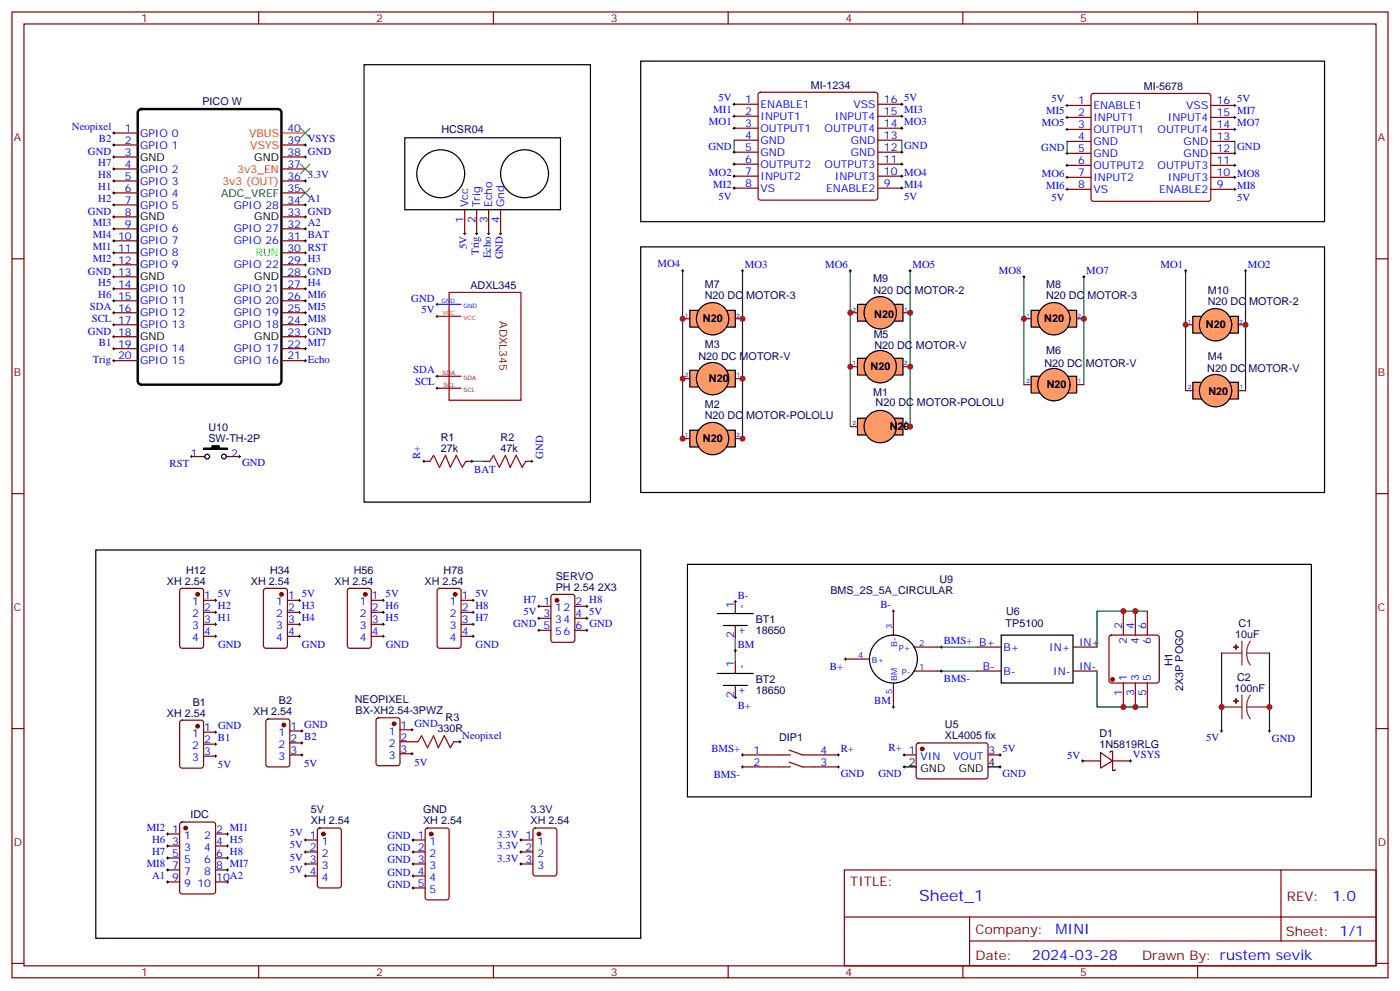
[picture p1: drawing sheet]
<svg xmlns="http://www.w3.org/2000/svg" width="412mm" height="292mm" viewBox="0 0 412 292" stroke-linecap="round" stroke-linejoin="round" font-family="sans-serif">
<g fill="none" stroke="#870000" stroke-width=".35">
<path d="M3.5 3.5h405.4v284.4h-405.4zM7.1 7.1h398.2v277.2h-398.2zM76.2 3.5v3.6M145.3 3.5v3.6M214.5 3.5v3.6M283.6 3.5v3.6M352.8 3.5v3.6M33.5 39.2h7.1M216.3 30.7h7M216.3 34.2h7M216.3 37.7h7M223.5 27.4l.5-.2h33.9l.5 .2 .2 .5v30.3l-.2 .5-.5 .2h-33.9l-.5-.2-.2-.5v-30.3z"/>
<path d="M258.6 30.7h7M258.6 34.2h7M258.6 37.7h7M314.3 31h7.1M314.3 34.6h7.1M314.3 38.1h7.1M321.6 27.7l.5-.2h33.9l.5 .2 .2 .5v30.4l-.3 .5-.4 .2h-33.9l-.5-.3-.2-.4v-30.4zM356.7 31h7M356.7 34.6h7M356.7 38.1h7M33.5 42.7h7.1M33.5 46.2h7.1"/>
<path d="M33.5 49.7h7.1M33.5 53.3h7.1M33.5 56.8h7.1M82.9 42.7h7.1M82.9 46.2h7.1M82.9 49.7h7.1M82.9 53.3h7.1M82.9 56.8h7.1M216.3 41.3h7M216.3 44.8h7M216.3 48.3h7M216.3 51.9h7"/>
<path d="M216.3 55.4h7M258.6 41.3h7M258.6 44.8h7M258.6 48.3h7M258.6 51.9h7M258.6 55.4h7M314.3 41.6h7.1M314.3 45.2h7.1M314.3 48.7h7.1M314.3 52.2h7.1M314.3 55.7h7.1M356.7 41.6h7"/>
<path d="M356.7 45.2h7M356.7 48.7h7M356.7 52.2h7M356.7 55.7h7M3.5 76.2h3.6M33.5 60.3h7.1M33.5 63.9h7.1M33.5 67.4h7.1M33.5 70.9h7.1M33.5 74.4h7.1M33.5 78h7.1M82.9 60.3h7.1"/>
<path d="M82.9 63.9h7.1M82.9 67.4h7.1M82.9 70.9h7.1M82.9 74.4h7.1M82.9 78h7.1M136.9 61.7v7.1M140.4 61.7v7.1M143.9 61.7v7.1M147.5 61.7v7.1M405.3 76.2h3.6M33.5 81.5h7.1M33.5 85h7.1"/>
<path d="M33.5 88.5h7.1M33.5 92.1h7.1M33.5 95.6h7.1M33.5 99.1h7.1M82.9 81.5h7.1M82.9 85h7.1M82.9 88.5h7.1M82.9 92.1h7.1M82.9 95.6h7.1M82.9 99.1h7.1M33.5 102.7h7.1M33.5 106.2h7.1"/>
<path d="M82.9 102.7h7.1M82.9 106.2h7.1M56.4 134.4h3.9M66.7 134.4h3.9M124.9 135.8h1.7M137.2 135.8h1.8M142.5 135.8h1.8M154.9 135.8h1.7M3.5 145.3h3.6M405.3 145.3h3.6M53.2 173.4l.4-.2h5.7l.6 .4 .1 16.5-.5 .7-5.9 .1-.6-.5-.1-16.5zM60 176.7h3.5"/>
<path d="M77.8 173.4l.5-.2h5.7l.6 .4 .1 16.5-.5 .7-5.9 .1-.6-.5-.1-16.5zM84.7 176.7h3.5M102.5 173.4l.5-.2h5.7l.6 .4 .1 16.5-.5 .7-5.9 .1-.6-.5-.1-16.5zM109.4 176.7h3.5M129 173.4l.5-.2h5.6l.7 .4v16.5l-.4 .7-5.9 .1-.7-.5v-16.5zM135.8 176.7h3.5M158.7 178.5h3.6M162.5 175.2l.5-.2h5.6l.7 .4v13l-.4 .6-5.9 .1-.7-.5v-12.9zM169.3 178.5h3.6M330.9 179.9v7.1M334.4 179.9v7.1M338 179.9v7.1"/>
<path d="M60 180.3h3.5M60 183.8h3.5M60 187.3h3.5M84.7 180.3h3.5M84.7 183.8h3.5M84.7 187.3h3.5M109.4 180.3h3.5M109.4 183.8h3.5M109.4 187.3h3.5M135.8 180.3h3.5M135.8 183.8h3.5M135.8 187.3h3.5"/>
<path d="M158.7 185.6h3.6M158.7 182h3.6M169.3 185.6h3.6M169.3 182h3.6M287.9 190.5h7M287.9 197.6h7M316.1 190.5h7M316.1 197.6h7M326.9 187.2l.5-.2h13.4l.5 .2 .2 .5v12.7l-.2 .5-.5 .2h-13.4l-.5-.3-.2-.4v-12.7zM3.5 214.5h3.6M53.2 212.2l.4-.2h5.7l.6 .5 .1 12.9-.5 .7h-5.9l-.6-.4-.1-13zM60 215.5h3.5"/>
<path d="M60 219.1h3.5M78.6 211.9l.4-.2h5.7l.6 .4 .1 13-.5 .6-5.9 .1-.6-.5-.1-12.9zM85.4 215.2h3.5M85.4 218.7h3.5M111 211.5l.5-.2h5.6l.7 .4v13l-.4 .7h-5.9l-.7-.4v-13zM117.8 214.8h3.6M117.8 218.4h3.6M270.1 218.9l.5-.2 20 .1 .4 .6v9.5l-.7 .4-20-.1-.4-.6v-9.2zM330.9 201.1v7M334.4 201.1v7M338 201.1v7M405.3 214.5h3.6"/>
<path d="M60 222.6h3.5M85.4 222.2h3.5M117.8 221.9h3.6M218.7 222.2h14.1M218.7 225.8h14.1M232.5 220.8l3.9 1.4h10.5M232.5 224.4l3.9 1.4h10.5M266.3 222.2h3.6M291 222.2h3.6M318.9 224h5.3M324.2 221.5l3.5 2.5-3.5 2.1zM327 221.5v-.3h.7v5.6h.7v-.3"/>
<path d="M327.7 224h5.3M49.4 245.5h3.5M49.4 259.6h3.5M49.4 249.1h3.5M49.4 256.1h3.5M49.4 252.6h3.5M53.2 242.2l.4-.2h9.2l.6 .4 .1 20.1-.5 .6-9.4 .1-.6-.5-.1-20zM63.5 245.5h3.5M63.5 259.6h3.5M63.5 249.1h3.5M63.5 256.1h3.5M63.5 252.6h3.5"/>
<path d="M90 247.3h3.5M90 250.8h3.5M90 254.4h3.5M90 257.9h3.5M93.7 244l.5-.2h5.6l.7 .4v16.5l-.4 .7h-5.9l-.7-.5v-16.4zM121.7 247.3h3.5M121.7 250.8h3.5M121.7 254.4h3.5M121.7 257.9h3.5M125.5 244l.4-.2h5.7l.6 .4 .1 20-.5 .7h-5.9l-.6-.4-.1-20zM153.5 247.3h3.5M153.5 250.8h3.5"/>
<path d="M153.5 254.4h3.5M157.2 244l.5-.2h5.6l.7 .4v13l-.4 .6-5.9 .1-.7-.5v-12.9zM248.7 256.1h156.6v28.2h-156.6zM377.3 256.1v20.9M121.7 261.4h3.5M248.7 270h156.5M285.6 277h119.6M285.6 270v14.1M3.5 283.6h3.6M76.2 284.3v3.6M145.3 284.3v3.6M214.5 284.3v3.6"/>
<path d="M283.6 284.3v3.6M352.8 284.3v3.6M405.3 283.6h3.6"/>
</g>
<g fill="none" stroke="#000" stroke-width=".29">
<path d="M33.2 39.2h.7M33.5 38.8v.7M215.9 30.7h.7M215.9 34.2h.7M215.9 37.7h.7M216.3 30.3v.7M216.3 33.9v.7M216.3 37.4v.7M265.3 30.7h.7M265.3 34.2h.7M265.3 37.7h.7M265.6 30.3v.7"/>
<path d="M265.6 33.9v.7M265.6 37.4v.7M314 31h.7M314 34.6h.7M314 38.1h.7M314.3 30.7v.7M314.3 34.2v.7M314.3 37.7v.8M363.4 31h.7M363.4 34.6h.7M363.4 38.1h.7M363.7 30.7v.7"/>
<path d="M363.7 34.2v.7M363.7 37.7v.8M33.2 46.2h.7M33.2 53.3h.7M33.2 42.7h.7M33.2 49.7h.7M33.2 56.8h.7M33.5 42.3v.7M33.5 45.9v.7M33.5 49.4v.7M33.5 52.9v.7M33.5 56.4v.8"/>
<path d="M33.5 60v.7M89.6 46.2h.7M89.6 53.3h.7M89.6 42.7h.7M90 42.3v.7M90 45.9v.7M90 52.9v.7M90 60v.7M215.9 55.4h.7M215.9 44.8h.7M215.9 51.9h.7M215.9 48.3h.7"/>
<path d="M216.3 44.5v.7M216.3 48v.7M216.3 51.5v.7M216.3 55v.7M265.3 55.4h.7M265.3 44.8h.7M265.3 51.9h.7M265.3 48.3h.7M265.6 44.5v.7M265.6 48v.7M265.6 51.5v.7M265.6 55v.7"/>
<path d="M314 45.2h.7M314 55.7h.7M314 52.2h.7M314 48.7h.7M314.3 44.8v.7M314.3 48.3v.7M314.3 51.9v.7M314.3 55.4v.7M363.4 45.2h.7M363.4 55.7h.7M363.4 52.2h.7M363.4 48.7h.7"/>
<path d="M363.7 44.8v.7M363.7 48.3v.7M363.7 51.9v.7M363.7 55.4v.7M33.2 63.9h.7M33.2 74.4h.7M33.2 78h.7M33.2 70.9h.7M33.2 67.4h.7M33.2 60.3h.7M33.5 63.5v.7M33.5 67v.7"/>
<path d="M33.5 70.6v.7M33.5 74.1v.7M33.5 77.6v.7M89.6 63.9h.7M89.6 74.4h.7M89.6 78h.7M89.6 70.9h.7M89.6 67.4h.7M89.6 60.3h.7M90 63.5v.7M90 67v.7M90 70.6v.7"/>
<path d="M90 74.1v.7M90 77.6v.7M136.5 68.8h.7M136.9 68.4v.7M140.1 68.8h.7M140.4 68.4v.7M143.6 68.8h.7M143.9 68.4v.7M147.1 68.8h.7M147.5 68.4v.7M200.7 79.7h.7M201.1 79.4v.7"/>
<path d="M218.4 79.7h.7M218.7 79.4v.7M250.1 79.7h.7M250.5 79.4v.7M267.8 79.7h.7M268.1 79.4v.7M348.9 79.7h.7M349.2 79.4v.7M366.5 79.7h.7M366.9 79.4v.7M33.2 81.5h.7M33.2 99.1h.7"/>
<path d="M33.2 85h.7M33.2 92.1h.7M33.2 95.6h.7M33.2 88.5h.7M33.5 81.1v.7M33.5 84.7v.7M33.5 88.2v.7M33.5 91.7v.7M33.5 95.2v.8M33.5 98.8v.7M89.6 81.5h.7M89.6 99.1h.7"/>
<path d="M89.6 85h.7M89.6 92.1h.7M89.6 95.6h.7M89.6 88.5h.7M90 81.1v.7M90 84.7v.7M90 88.2v.7M90 91.7v.7M90 95.2v.8M90 98.8v.7M128.4 89.6h.7M128.4 93.1h.7"/>
<path d="M128.8 89.3v.7M128.8 92.8v.7M301.3 81.5h.7M301.6 81.1v.7M318.9 81.5h.7M319.3 81.1v.7M33.2 102.7h.7M33.2 106.2h.7M33.5 102.3v.7M33.5 105.8v.7M89.6 102.7h.7M89.6 106.2h.7"/>
<path d="M90 102.3v.7M90 105.8v.7M128.4 110.8h.7M128.4 114.3h.7M128.8 110.4v.7M128.8 113.9v.8M56.1 134.4h.7M56.4 134.1v.7M70.2 134.4h.7M70.6 134.1v.7M124.5 135.8h.7M124.9 135.5v.7"/>
<path d="M138.6 135.8h.7M139 135.5v.7M156.3 135.8h.7M156.6 135.5v.7M63.1 176.7h.8M63.5 176.4v.7M63.5 179.9v.7M87.8 176.7h.7M88.2 176.4v.7M88.2 179.9v.7M112.5 176.7h.7M112.9 176.4v.7"/>
<path d="M112.9 179.9v.7M139 176.7h.7M139.3 176.4v.7M139.3 179.9v.7M158.4 178.5h.7M158.7 178.2v.7M172.5 178.5h.7M172.9 178.2v.7M216.3 177.1h.7M216.6 176.7v.7M262.8 179.9h.7M263.2 179.6v.7"/>
<path d="M63.1 187.3h.8M63.1 183.8h.8M63.1 180.3h.8M63.5 183.4v.7M63.5 187v.7M87.8 187.3h.7M87.8 183.8h.7M87.8 180.3h.7M88.2 183.4v.7M88.2 187v.7M112.5 187.3h.7M112.5 183.8h.7"/>
<path d="M112.5 180.3h.7M112.9 183.4v.7M112.9 187v.7M139 187.3h.7M139 183.8h.7M139 180.3h.7M139.3 183.4v.7M139.3 187v.7M158.4 182h.7M158.4 185.6h.7M158.7 181.7v.7M158.7 185.2v.7"/>
<path d="M172.5 182h.7M172.5 185.6h.7M172.9 181.7v.7M172.9 185.2v.7M216.3 191.6h.7M216.6 191.2v.7M248.7 194h.7M249.1 193.7v.7M276.9 190.5h.7M276.9 197.6h.7M277.3 190.1v.8M277.3 197.2v.7"/>
<path d="M63.1 215.5h.8M63.1 219.1h.8M63.5 215.2v.7M63.5 218.7v.7M88.5 218.7h.8M88.5 215.2h.8M88.9 214.8v.7M88.9 218.4v.7M121 214.8h.7M121.4 214.5v.7M216.3 205.3h.7M216.6 205v.7"/>
<path d="M262.8 208.1h.7M263.2 207.8v.7M359.5 215.2h.7M359.8 214.8v.7M373.6 215.2h.7M373.9 214.8v.7M63.1 222.6h.8M63.5 222.2v.8M88.5 222.2h.8M88.9 221.9v.7M121 221.9h.7M121.4 221.5v.7"/>
<path d="M218.4 222.2h.7M218.4 225.8h.7M218.7 221.9v.7M218.7 225.4v.7M246.6 222.2h.7M246.6 225.8h.7M246.9 221.9v.7M246.9 225.4v.7M266 222.2h.7M266 225.8h.7M266.3 221.9v.7M266.3 225.4v.7"/>
<path d="M294.2 222.2h.7M294.2 225.8h.7M294.6 221.9v.7M294.6 225.4v.7M318.6 224h.7M318.9 223.7v.7M332.7 224h.7M333 223.7v.7M49 245.5h.7M49 249.1h.7M49 259.6h.7M49 256.1h.7"/>
<path d="M49 252.6h.7M49.4 245.2v.7M49.4 248.7v.7M49.4 252.2v.7M49.4 255.8v.7M49.4 259.3v.7M66.7 245.5h.7M66.7 249.1h.7M66.7 259.6h.7M66.7 256.1h.7M66.7 252.6h.7M67 245.2v.7"/>
<path d="M67 248.7v.7M67 252.2v.7M67 255.8v.7M67 259.3v.7M89.6 247.3h.7M89.6 250.8h.7M89.6 254.4h.7M89.6 257.9h.7M90 246.9v.7M90 250.5v.7M90 254v.7M90 257.5v.7"/>
<path d="M121.4 247.3h.7M121.4 250.8h.7M121.4 254.4h.7M121.4 257.9h.7M121.7 246.9v.7M121.7 250.5v.7M121.7 254v.7M121.7 257.5v.7M153.1 247.3h.7M153.1 250.8h.7M153.1 254.4h.7M153.5 246.9v.7"/>
<path d="M153.5 250.5v.7M153.5 254v.7M121.4 261.4h.7M121.7 261.1v.7"/>
</g>
<g fill="none" stroke="#000" stroke-width=".35">
<path d="M107.2 19.1h66.7v128.7h-66.7zM188.7 18h201.5v47.3h-201.5zM119.2 40.6h45.9v21.1h-45.9zM188.7 72.7h201.5v72.3h-201.5zM28.2 161.9h160.5v114.3h-160.5zM202.5 166.2h183.8v68.4h-183.8zM294.9 187h21.2v14.1h-21.2zM266.3 225.8h3.6M291 225.8h3.6"/>
<circle cx="129.8" cy="51.2" r="7.1"/>
<circle cx="154.5" cy="51.2" r="7.1"/>
<circle cx="61" cy="134.4" r=".71"/>
<circle cx="66" cy="134.4" r=".71"/>
</g>
<g fill="none" stroke="#008700" stroke-width=".35">
<path d="M216.3 41.3v3.5M265.6 41.3v3.5M314.3 41.6v3.6M363.7 41.6v3.6M201.1 79.7v49.4h1.4M218.7 79.7v49.4h-.3v.4M250.5 79.7v45.9M268.1 79.7v45.9h-.3M349.2 79.7v35.3M366.9 79.7v35.3M301.6 81.5v31.7M319.3 81.5v31.7"/>
<path d="M139 135.8h3.5M338 179.9h-14.9v10.6M216.6 187.7v7M276.2 190.5h11.7M276.2 197.6h11.7M323.1 197.6v10.5h14.9M359.8 192.3v22.9M373.9 192.3v22.9"/>
</g>
<path d="M88.5 37.7l2.9 2.9M91.4 37.7l-2.9 2.9M88.5 48.3l2.9 2.9M88.5 55.4l2.9 2.8M91.4 48.3l-2.9 2.9M91.4 55.4l-2.9 2.8" fill="none" stroke="#3c3" stroke-width=".35"/>
<path d="M40.8 32.5l.8-.4h40.2l.7 .2 .3 .5 .1 79.4-.2 .6-.6 .4h-40.5l-.6-.2-.4-.5v-79.3z" fill="none" stroke="#000" stroke-width=".71"/>
<path d="M82.9 39.2h7.1M128.8 93.1h7" fill="none" stroke="#f00" stroke-width=".35"/>
<g fill="#870000" stroke="#870000" stroke-width=".35">
<circle cx="271.6" cy="220.5" r=".53"/>
<circle cx="327.7" cy="200" r=".53"/>
<circle cx="54.7" cy="243.8" r=".53"/>
<circle cx="95.2" cy="245.5" r=".53"/>
<circle cx="164" cy="176.7" r=".53"/>
<circle cx="58.2" cy="175" r=".53"/>
<circle cx="82.9" cy="175" r=".53"/>
<circle cx="107.6" cy="175" r=".53"/>
<circle cx="134.1" cy="175" r=".53"/>
<circle cx="127" cy="245.5" r=".53"/>
<circle cx="116.1" cy="213.1" r=".53"/>
<circle cx="83.6" cy="213.4" r=".53"/>
<circle cx="58.2" cy="213.8" r=".53"/>
<circle cx="158.7" cy="245.5" r=".53"/>
</g>
<path d="M132.3 86.1h21.2v31.7h-21.2zM128.8 114.3h7M128.8 110.8h7" fill="none" stroke="#900" stroke-width=".35"/>
<path d="M128.8 89.6h7" fill="none" stroke="#00f" stroke-width=".35"/>
<path d="M126.6 135.8l1.1-1.7 1.8 3.5 1.7-3.5 1.4 3.5 1.8-3.5 1.8 3.5 1-1.8M144.3 135.8l1-1.7 1.8 3.5 1.8-3.5 1.4 3.5 1.7-3.5 1.8 3.5 1.1-1.8" fill="none" stroke="#a10000" stroke-width=".35"/>
<path d="M359.8 192.3h6M365.8 188.7v7.1M367.2 192.3l.3 1.8 .8 1.7M367.2 192.3h6.7M368.3 188.7l-.8 1.7-.3 1.9M359.8 208.1h6M365.8 204.6v7.1M367.2 208.1l.3 1.9 .8 1.7M367.2 208.1h6.7M368.3 204.6l-.8 1.7-.3 1.8" fill="none" stroke="#8c2424" stroke-width=".35"/>
<g fill="#8c2424" stroke="#8c2424" stroke-width=".35">
<path d="M364.1 189.8v1.4z"/>
<path d="M363.4 190.5h1.4z"/>
<path d="M364.1 205.7v1.4z"/>
<path d="M363.4 206.4h1.4z"/>
</g>
<path d="M60 131.9h2.4v-.7h2.2v.7h2.4v.4h-7z" fill="#000" stroke="#000" stroke-width=".35"/>
<g fill="#f96" stroke="#000" stroke-width=".35">
<path d="M214.1 91.4h2.5v4.9h-2.5z"/>
<path d="M203.2 91.4h2.8v4.9h-2.8z"/>
</g>
<path d="M201.1 93.8h2.1M216.6 93.8h2.1" fill="none" stroke="#870000" stroke-width=".35"/>
<g fill="#f96" stroke="#000" stroke-width=".35">
<path d="M263.5 105.5h2.5v4.9h-2.5z"/>
<path d="M252.6 105.5h2.8v4.9h-2.8z"/>
<circle cx="209.9" cy="93.8" r="4.8"/>
</g>
<path d="M250.5 107.9h2.1M266 107.9h2.1" fill="none" stroke="#870000" stroke-width=".35"/>
<g fill="#f96" stroke="#000" stroke-width=".35">
<path d="M314.7 91.4h2.4v4.9h-2.4z"/>
<path d="M303.7 91.4h2.9v4.9h-2.9z"/>
<circle cx="259.3" cy="108" r="4.8"/>
</g>
<path d="M301.6 93.8h2.1M317.1 93.8h2.2" fill="none" stroke="#870000" stroke-width=".35"/>
<g fill="#f96" stroke="#000" stroke-width=".35">
<path d="M362.3 93.1h2.5v5h-2.5z"/>
<path d="M351.4 93.1h2.8v5h-2.8z"/>
<circle cx="310.4" cy="93.8" r="4.8"/>
</g>
<path d="M349.2 95.6h2.2M364.8 95.6h2.1" fill="none" stroke="#870000" stroke-width=".35"/>
<g fill="#f96" stroke="#000" stroke-width=".35">
<path d="M203.2 109h2.5v4.9h-2.5z"/>
<path d="M213.8 109h2.8v4.9h-2.8z"/>
<circle cx="358.1" cy="95.6" r="4.8"/>
</g>
<path d="M201.1 111.5h2.1M216.6 111.5h2.1" fill="none" stroke="#870000" stroke-width=".35"/>
<g fill="#f96" stroke="#000" stroke-width=".35">
<path d="M252.6 89.6h2.5v4.9h-2.5z"/>
<path d="M263.2 89.6h2.8v4.9h-2.8z"/>
<circle cx="209.9" cy="111.5" r="4.8"/>
</g>
<path d="M250.5 92.1h2.1M266 92.1h2.1" fill="none" stroke="#870000" stroke-width=".35"/>
<g fill="#f96" stroke="#000" stroke-width=".35">
<path d="M303.7 110.8h2.5v4.9h-2.5z"/>
<path d="M314.3 110.8h2.8v4.9h-2.8z"/>
<circle cx="259.3" cy="92.1" r="4.8"/>
</g>
<path d="M301.6 113.2h2.1M317.1 113.2h2.2" fill="none" stroke="#870000" stroke-width=".35"/>
<g fill="#f96" stroke="#000" stroke-width=".35">
<path d="M351.4 112.5h2.4v5h-2.4z"/>
<path d="M361.9 112.5h2.9v5h-2.9z"/>
<circle cx="310.4" cy="113.2" r="4.8"/>
</g>
<path d="M349.2 115h2.2M364.8 115h2.1" fill="none" stroke="#870000" stroke-width=".35"/>
<circle cx="358.1" cy="115" r="4.8" fill="#f96" stroke="#000" stroke-width=".35"/>
<path d="M216.6 177.1v3.5M263.2 179.9v7.1M216.6 184.1v3.6M216.6 194.7v3.6M249.1 194h7M269.2 190.5h7M269.2 197.6h7M216.6 201.8v3.5M263.2 201.1v7" fill="none" stroke="#870000" stroke-width=".35"/>
<g fill="none" stroke="#000" stroke-width=".35">
<path d="M211.3 180.6h10.6M211.3 198.3h10.6M213.1 184.1h7M213.1 201.8h7"/>
<circle cx="263.2" cy="194" r="7.1"/>
</g>
<g fill="#f96" stroke="#000" stroke-width=".35">
<path d="M252.6 123.1h2.5v5h-2.5z"/>
<path d="M263.2 123.1h2.8v5h-2.8z"/>
</g>
<path d="M250.5 125.6h2.1M266 125.6h2.1" fill="none" stroke="#870000" stroke-width=".35"/>
<g fill="#f96" stroke="#000" stroke-width=".35">
<path d="M214.1 126.6h2.5v5h-2.5z"/>
<path d="M203.2 126.6h2.8v5h-2.8z"/>
<circle cx="259.3" cy="125.6" r="4.8"/>
</g>
<path d="M201.1 129.1h2.1M216.6 129.1h2.1" fill="none" stroke="#870000" stroke-width=".35"/>
<circle cx="209.9" cy="129.1" r="4.8" fill="#f96" stroke="#000" stroke-width=".35"/>
<path d="M123.1 218.4l1.1-1.8 1.7 3.5 1.8-3.5 1.4 3.5 1.8-3.5 1.7 3.5 1.1-1.7" fill="none" stroke="#a10000" stroke-width=".35"/>
<path d="M121.4 218.4h1.7M133.7 218.4h1.8" fill="none" stroke="#870000" stroke-width=".35"/>
<path d="M135.1 218.4h.7M135.5 218v.7" fill="none" stroke="#000" stroke-width=".29"/>
<g fill="#c00">
<circle cx="201.1" cy="93.8" r=".88"/>
<circle cx="201.1" cy="111.5" r=".88"/>
<circle cx="201.1" cy="129.1" r=".88"/>
<circle cx="218.7" cy="93.8" r=".88"/>
<circle cx="218.7" cy="111.5" r=".88"/>
<circle cx="218.7" cy="129.1" r=".88"/>
<circle cx="349.3" cy="95.6" r=".88"/>
<circle cx="366.9" cy="95.6" r=".88"/>
<circle cx="250.5" cy="107.9" r=".88"/>
<circle cx="268.1" cy="107.9" r=".88"/>
<circle cx="268.1" cy="125.6" r=".88"/>
<circle cx="301.6" cy="93.8" r=".88"/>
<circle cx="319.3" cy="93.8" r=".88"/>
<circle cx="330.9" cy="179.9" r=".88"/>
<circle cx="334.4" cy="179.9" r=".88"/>
<circle cx="330.9" cy="208.1" r=".88"/>
<circle cx="334.4" cy="208.1" r=".88"/>
<circle cx="359.8" cy="208.1" r=".88"/>
<circle cx="373.9" cy="208.1" r=".88"/>
<circle cx="268.1" cy="92.1" r=".88"/>
<circle cx="250.5" cy="92.1" r=".88"/>
</g>
<text font-size="4.6" fill="#00f" x="270.8" y="265.1">Sheet_1</text>
<g font-size="4.2" fill="#00f">
<text x="392.5" y="265.4">1.0</text>
<text x="310.9" y="274.9">MINI</text>
<text x="304" y="282.7">2024-03-28</text>
</g>
<g font-size="3.9" fill="#800">
<text x="250.5" y="260.7">TITLE:</text>
<text x="379.1" y="265.4">REV:</text>
<text x="287.4" y="274.9">Company:</text>
<text x="378.7" y="275.5">Sheet: 1/1</text>
<text x="287.4" y="282.6">Date:</text>
<text x="336.4" y="282.7">Drawn By: rustem sevik</text>
</g>
<g font-size="3.2" fill="#800">
<text x="41.6" y="6.5">1</text>
<text x="110.8" y="6.5">2</text>
<text x="179.9" y="6.5">3</text>
<text x="249.1" y="6.5">4</text>
<text x="318.2" y="6.5">5</text>
<text x="4.1" y="41.6">A</text>
<text x="405.9" y="41.6">A</text>
<text x="4.1" y="110.8">B</text>
<text x="405.9" y="110.8">B</text>
<text x="4.1" y="179.9">C</text>
<text x="405.9" y="179.9">C</text>
<text x="4.1" y="249.1">D</text>
<text x="405.9" y="249.1">D</text>
<text x="41.6" y="287.3">1</text>
<text x="110.8" y="287.3">2</text>
<text x="179.9" y="287.3">3</text>
<text x="249.1" y="287.3">4</text>
<text x="318.2" y="287.3">5</text>
</g>
<g font-size="3.2" fill="#00f">
<text x="211.7" y="29.8">5V</text>
<text x="266.3" y="29.8">5V</text>
<text x="210.1" y="33.3">MI1</text>
<text x="219.5" y="30.3">1</text>
<text x="219.5" y="33.9">2</text>
<text x="224" y="31.8">ENABLE1</text>
<text x="224" y="35.3">INPUT1</text>
<text x="246" y="35.3">INPUT4</text>
<text x="251.4" y="31.8">VSS</text>
<text x="260.3" y="33.9">15 MI3</text>
<text x="260.3" y="30.3">16</text>
<text x="308.2" y="33.7">MI5</text>
<text x="309.7" y="30.2">5V</text>
<text x="317.6" y="30.7">1</text>
<text x="317.6" y="34.2">2</text>
<text x="322.1" y="32.1">ENABLE1</text>
<text x="322.1" y="35.6">INPUT1</text>
<text x="344" y="35.6">INPUT4</text>
<text x="349.4" y="32.1">VSS</text>
<text x="358.4" y="34.2">15 MI7</text>
<text x="358.4" y="30.7">16</text>
<text x="364.4" y="30.2">5V</text>
<text x="21.2" y="38.3">Neopixel</text>
<text x="29.1" y="41.8">B2</text>
<text x="36.8" y="38.8">1</text>
<text x="41.3" y="40.2">GPIO 0</text>
<text x="84.7" y="38.8">40</text>
<text x="208.8" y="36.9">MO1</text>
<text x="219.5" y="37.4">3</text>
<text x="219.5" y="40.9">4</text>
<text x="224" y="38.8">OUTPUT1</text>
<text x="242.9" y="38.8">OUTPUT4</text>
<text x="260.3" y="40.9">13</text>
<text x="260.3" y="37.4">14 MO3</text>
<text x="306.9" y="37.2">MO5</text>
<text x="317.6" y="37.7">3</text>
<text x="317.6" y="41.3">4</text>
<text x="322.1" y="39.2">OUTPUT1</text>
<text x="341" y="39.2">OUTPUT4</text>
<text x="358.4" y="41.3">13</text>
<text x="358.4" y="37.7">14 MO7</text>
<text x="25.9" y="45.6">GND</text>
<text x="36.8" y="42.3">2</text>
<text x="36.8" y="45.9">3</text>
<text x="41.3" y="43.7">GPIO 1</text>
<text x="84.7" y="45.9">38 GND</text>
<text x="84.7" y="42.3">39 VSYS</text>
<text x="208.7" y="44.2">GND</text>
<text x="219.5" y="44.5">5</text>
<text x="219.5" y="48">6</text>
<text x="224" y="42.3">GND</text>
<text x="224" y="45.9">GND</text>
<text x="250.6" y="45.9">GND</text>
<text x="250.6" y="42.3">GND</text>
<text x="260.3" y="48">11</text>
<text x="260.3" y="44.5">12</text>
<text x="266.3" y="43.9">GND</text>
<text x="306.7" y="44.5">GND</text>
<text x="317.6" y="44.8">5</text>
<text x="322.1" y="42.7">GND</text>
<text x="322.1" y="46.2">GND</text>
<text x="348.7" y="46.2">GND</text>
<text x="348.7" y="42.7">GND</text>
<text x="358.4" y="44.8">12</text>
<text x="364.4" y="44.3">GND</text>
<text x="28.9" y="48.9">H7</text>
<text x="28.9" y="52.4">H8</text>
<text x="36.8" y="49.4">4</text>
<text x="36.8" y="52.9">5</text>
<text x="41.3" y="50.8">GPIO 2</text>
<text x="84.7" y="52.9">36</text>
<text x="84.7" y="49.4">37</text>
<text x="90.7" y="52.4">3.3V</text>
<text x="208.8" y="51.7">MO2</text>
<text x="219.5" y="51.5">7</text>
<text x="224" y="49.4">OUTPUT2</text>
<text x="224" y="52.9">INPUT2</text>
<text x="242.9" y="49.4">OUTPUT3</text>
<text x="246" y="52.9">INPUT3</text>
<text x="260.3" y="51.5">10 MO4</text>
<text x="306.9" y="52">MO6</text>
<text x="317.6" y="48.3">6</text>
<text x="317.6" y="51.9">7</text>
<text x="322.1" y="49.7">OUTPUT2</text>
<text x="322.1" y="53.3">INPUT2</text>
<text x="341" y="49.7">OUTPUT3</text>
<text x="344" y="53.3">INPUT3</text>
<text x="358.4" y="51.9">10 MO8</text>
<text x="358.4" y="48.3">11</text>
<text x="28.9" y="55.9">H1</text>
<text x="28.9" y="59.4">H2</text>
<text x="36.8" y="56.4">6</text>
<text x="36.8" y="60">7</text>
<text x="41.3" y="54.3">GPIO 3</text>
<text x="41.3" y="57.9">GPIO 4</text>
<text x="84.7" y="60">34 A1</text>
<text x="84.7" y="56.4">35</text>
<text x="210.1" y="55.2">MI2</text>
<text x="211.7" y="58.7">5V</text>
<text x="219.5" y="55">8</text>
<text x="224" y="56.4">VS</text>
<text x="243.4" y="56.4">ENABLE2</text>
<text x="260.3" y="55">9</text>
<text x="266.3" y="58.7">5V</text>
<text x="266.3" y="55.2">MI4</text>
<text x="308.2" y="55.6">MI6</text>
<text x="309.7" y="59.1">5V</text>
<text x="317.6" y="55.4">8</text>
<text x="322.1" y="56.8">VS</text>
<text x="341.4" y="56.8">ENABLE2</text>
<text x="358.4" y="55.4">9</text>
<text x="364.4" y="59.1">5V</text>
<text x="364.4" y="55.6">MI8</text>
<text x="25.9" y="63.2">GND</text>
<text x="36.8" y="63.5">8</text>
<text x="41.3" y="61.4">GPIO 5</text>
<text x="68.8" y="61.4">GPIO 28</text>
<text x="84.7" y="63.5">33 GND</text>
<text x="136.5" y="65.5" transform="rotate(-90 136.5 65.5)">1</text>
<text x="137.9" y="61" transform="rotate(-90 137.9 61)">Vcc</text>
<text x="140.1" y="65.5" transform="rotate(-90 140.1 65.5)">2</text>
<text x="141.5" y="61" transform="rotate(-90 141.5 61)">Trig</text>
<text x="143.6" y="65.5" transform="rotate(-90 143.6 65.5)">3</text>
<text x="145" y="61" transform="rotate(-90 145 61)">Echo</text>
<text x="147.1" y="65.5" transform="rotate(-90 147.1 65.5)">4</text>
<text x="148.5" y="61" transform="rotate(-90 148.5 61)">Gnd</text>
<text x="27.3" y="70">MI4</text>
<text x="27.3" y="66.5">MI3</text>
<text x="34.8" y="70.6">10</text>
<text x="36.8" y="67">9</text>
<text x="41.3" y="68.4">GPIO 6</text>
<text x="41.3" y="72">GPIO 7</text>
<text x="68.8" y="72">GPIO 26</text>
<text x="68.8" y="68.4">GPIO 27</text>
<text x="84.7" y="70.6">31 BAT</text>
<text x="84.7" y="67">32 A2</text>
<text x="27.3" y="73.6">MI1</text>
<text x="27.3" y="77.1">MI2</text>
<text x="34.8" y="74.1">11</text>
<text x="34.8" y="77.6">12</text>
<text x="41.3" y="75.5">GPIO 8</text>
<text x="84.7" y="77.6">29 H3</text>
<text x="84.7" y="74.1">30 RST</text>
<text x="137.5" y="73.4" transform="rotate(-90 137.5 73.4)">5V</text>
<text x="141" y="75" transform="rotate(-90 141 75)">Trig</text>
<text x="144.6" y="76" transform="rotate(-90 144.6 76)">Echo</text>
<text x="148.1" y="76.4" transform="rotate(-90 148.1 76.4)">GND</text>
<text x="25.9" y="80.9">GND 13</text>
<text x="41.3" y="79">GPIO 9</text>
<text x="68.8" y="79">GPIO 22</text>
<text x="84.7" y="81.1">28 GND</text>
<text x="193.7" y="78.6">MO4</text>
<text x="219.4" y="78.8">MO3</text>
<text x="243.1" y="78.8">MO6</text>
<text x="268.8" y="78.8">MO5</text>
<text x="294.2" y="80.6">MO8</text>
<text x="320" y="80.6">MO7</text>
<text x="341.8" y="78.8">MO1</text>
<text x="367.6" y="78.8">MO2</text>
<text x="28.9" y="84.1">H5</text>
<text x="28.9" y="87.7">H6</text>
<text x="34.8" y="84.7">14</text>
<text x="34.8" y="88.2">15</text>
<text x="41.3" y="86.1">GPIO 10</text>
<text x="41.3" y="89.6">GPIO 11</text>
<text x="68.8" y="89.6">GPIO 20</text>
<text x="68.8" y="86.1">GPIO 21</text>
<text x="84.7" y="88.2">26 MI6</text>
<text x="84.7" y="84.7">27 H4</text>
<text x="121.2" y="89">GND</text>
<text x="26.5" y="91.2">SDA 16</text>
<text x="27" y="94.7">SCL 17</text>
<text x="41.3" y="93.1">GPIO 12</text>
<text x="68.8" y="93.1">GPIO 19</text>
<text x="84.7" y="95.2">24 MI8</text>
<text x="84.7" y="91.7">25 MI5</text>
<text x="124.2" y="92.3">5V</text>
<text x="25.9" y="98.5">GND 18</text>
<text x="29.1" y="101.8">B1</text>
<text x="41.3" y="96.7">GPIO 13</text>
<text x="68.8" y="96.7">GPIO 18</text>
<text x="84.7" y="98.8">23 GND</text>
<text x="27.3" y="106.8">Trig</text>
<text x="34.8" y="102.3">19</text>
<text x="34.8" y="105.8">20</text>
<text x="41.3" y="103.7">GPIO 14</text>
<text x="41.3" y="107.2">GPIO 15</text>
<text x="68.8" y="107.2">GPIO 16</text>
<text x="68.8" y="103.7">GPIO 17</text>
<text x="84.7" y="105.8">21</text>
<text x="84.7" y="102.3">22 MI7</text>
<text x="90.7" y="106.8">Echo</text>
<text x="121.7" y="109.9">SDA</text>
<text x="122.3" y="113.4">SCL</text>
<text x="49.9" y="137.5">RST</text>
<text x="56.2" y="134.4">1</text>
<text x="68.1" y="134.4">2</text>
<text x="71.3" y="137.2">GND</text>
<text x="123.7" y="135.1" transform="rotate(-90 123.7 135.1)">R+</text>
<text x="160" y="135.1" transform="rotate(-90 160 135.1)">GND</text>
<text x="139.7" y="139.2">BAT</text>
<text x="56.7" y="178.2">1</text>
<text x="60.1" y="176.4">1</text>
<text x="60.1" y="179.9">2 H2</text>
<text x="64.2" y="175.9">5V</text>
<text x="81.3" y="178.2">1</text>
<text x="84.8" y="176.4">1</text>
<text x="84.8" y="179.9">2 H3</text>
<text x="88.9" y="175.9">5V</text>
<text x="106" y="178.2">1</text>
<text x="109.5" y="176.4">1</text>
<text x="109.5" y="179.9">2 H6</text>
<text x="113.6" y="175.6">5V</text>
<text x="132.5" y="178.2">1</text>
<text x="136" y="176.4">1</text>
<text x="136" y="179.9">2 H8</text>
<text x="140.1" y="175.6">5V</text>
<text x="154.2" y="177.6">H7</text>
<text x="160.1" y="178.2">1</text>
<text x="163.6" y="179.9">12</text>
<text x="169.5" y="178.2">2 H8</text>
<text x="216.3" y="178.9" transform="rotate(-90 216.3 178.9)">1</text>
<text x="217.3" y="176.2">B-</text>
<text x="219.4" y="179.2" transform="rotate(-90 219.4 179.2)">-</text>
<text x="259.3" y="179">B-</text>
<text x="56.7" y="181.7">2</text>
<text x="56.7" y="185.2">3</text>
<text x="60.1" y="183.4">3 H1</text>
<text x="81.3" y="181.7">2</text>
<text x="81.3" y="185.2">3</text>
<text x="84.8" y="183.4">3 H4</text>
<text x="106" y="181.7">2</text>
<text x="106" y="185.2">3</text>
<text x="109.5" y="183.4">3 H5</text>
<text x="132.5" y="181.7">2</text>
<text x="132.5" y="185.2">3</text>
<text x="136" y="183.4">3 H7</text>
<text x="151.2" y="184.7">GND 5</text>
<text x="154.2" y="180.9">5V 3</text>
<text x="163.6" y="183.4">34</text>
<text x="169.5" y="185.2">6 GND</text>
<text x="169.5" y="181.7">4</text>
<text x="173.6" y="180.9">5V</text>
<text x="330.6" y="185.2" transform="rotate(-90 330.6 185.2)">2</text>
<text x="334.1" y="185.2" transform="rotate(-90 334.1 185.2)">4</text>
<text x="337.6" y="185.2" transform="rotate(-90 337.6 185.2)">6</text>
<text x="56.7" y="188.7">4</text>
<text x="60.1" y="187">4</text>
<text x="64.2" y="190.7">GND</text>
<text x="81.3" y="188.7">4</text>
<text x="84.8" y="187">4</text>
<text x="88.9" y="190.7">GND</text>
<text x="106" y="188.7">4</text>
<text x="109.5" y="187">4</text>
<text x="113.6" y="190.7">GND</text>
<text x="132.5" y="188.7">4</text>
<text x="136" y="187">4</text>
<text x="140.1" y="190.7">GND</text>
<text x="163.6" y="187">56</text>
<text x="216.3" y="187.9" transform="rotate(-90 216.3 187.9)">2</text>
<text x="217.3" y="190.7">BM</text>
<text x="219.4" y="187" transform="rotate(-90 219.4 187)">+</text>
<text x="278" y="189.6">BMS+ B+</text>
<text x="295.6" y="191.6">B+</text>
<text x="309.1" y="191.6">IN+</text>
<text x="317.9" y="190.1">IN+</text>
<text x="332" y="189.7" transform="rotate(-90 332 189.7)">2</text>
<text x="335.5" y="189.7" transform="rotate(-90 335.5 189.7)">4</text>
<text x="339" y="189.7" transform="rotate(-90 339 189.7)">6</text>
<text x="216.3" y="196.5" transform="rotate(-90 216.3 196.5)">1</text>
<text x="219.4" y="196.9" transform="rotate(-90 219.4 196.9)">-</text>
<text x="244.5" y="197.4">B+</text>
<text x="289.5" y="197.2">B-</text>
<text x="317.9" y="197.2">IN-</text>
<text x="278" y="200.7">BMS-</text>
<text x="295.6" y="198.6">B-</text>
<text x="310.2" y="198.6">IN-</text>
<text x="332" y="200.4" transform="rotate(-90 332 200.4)">1</text>
<text x="335.5" y="200.4" transform="rotate(-90 335.5 200.4)">3</text>
<text x="339" y="200.4" transform="rotate(-90 339 200.4)">5</text>
<text x="216.3" y="205.6" transform="rotate(-90 216.3 205.6)">2</text>
<text x="217.3" y="208.7">B+</text>
<text x="219.4" y="204.6" transform="rotate(-90 219.4 204.6)">+</text>
<text x="257.5" y="207.3">BM</text>
<text x="330.6" y="204.9" transform="rotate(-90 330.6 204.9)">1</text>
<text x="334.1" y="204.9" transform="rotate(-90 334.1 204.9)">3</text>
<text x="337.6" y="204.9" transform="rotate(-90 337.6 204.9)">5</text>
<text x="60.1" y="215.2">1 GND</text>
<text x="85.5" y="214.8">1 GND</text>
<text x="118" y="214.5">1 GND</text>
<text x="56.7" y="217">1</text>
<text x="56.7" y="220.5">2</text>
<text x="60.1" y="218.7">2 B1</text>
<text x="82.1" y="216.6">1</text>
<text x="82.1" y="220.1">2</text>
<text x="85.5" y="218.4">2 B2</text>
<text x="85.5" y="221.9">3</text>
<text x="114.5" y="216.3">1</text>
<text x="114.5" y="219.8">2</text>
<text x="118" y="218">2</text>
<text x="118" y="221.5">3</text>
<text x="136.2" y="217.5">Neopixel</text>
<text x="209.6" y="221.4">BMS+</text>
<text x="222" y="221.9">1</text>
<text x="241.7" y="221.9">4</text>
<text x="247.6" y="221.4">R+</text>
<text x="261.8" y="221.1">R+</text>
<text x="267.7" y="221.9">1</text>
<text x="291.2" y="221.9">3</text>
<text x="295.3" y="221.4">5V</text>
<text x="355.3" y="218.2">5V</text>
<text x="374.7" y="218.3">GND</text>
<text x="56.7" y="224">3</text>
<text x="60.1" y="222.2">3</text>
<text x="64.2" y="226.2">5V</text>
<text x="82.1" y="223.7">3</text>
<text x="89.6" y="225.8">5V</text>
<text x="114.5" y="223.3">3</text>
<text x="122.1" y="225.5">5V</text>
<text x="222" y="225.4">2</text>
<text x="241.7" y="225.4">3</text>
<text x="271.2" y="223.7">VIN</text>
<text x="280.8" y="223.7">VOUT</text>
<text x="314.3" y="223.4">5V</text>
<text x="333.7" y="223.1">VSYS</text>
<text x="210.3" y="229.2">BMS-</text>
<text x="247.7" y="228.9">GND</text>
<text x="258.7" y="228.9">GND</text>
<text x="295.3" y="228.9">GND</text>
<text x="43.2" y="244.7">MI2</text>
<text x="50.7" y="245.2">1</text>
<text x="63.7" y="245.2">2 MI1</text>
<text x="44.8" y="248.2">H6</text>
<text x="44.8" y="251.7">H7</text>
<text x="50.7" y="248.7">3</text>
<text x="54.2" y="246.9">1</text>
<text x="54.2" y="250.5">3</text>
<text x="60.2" y="250.5">4</text>
<text x="60.2" y="246.9">2</text>
<text x="63.7" y="248.7">4 H5</text>
<text x="85.4" y="249.7">5V 2</text>
<text x="85.4" y="246.2">5V 1</text>
<text x="94.8" y="248.7">1</text>
<text x="114.1" y="250.5">GND 2</text>
<text x="114.1" y="246.9">GND 1</text>
<text x="126.5" y="248.7">1</text>
<text x="146.5" y="246.8">3.3V 1</text>
<text x="146.5" y="249.9">3.3V 2</text>
<text x="158.3" y="248.7">1</text>
<text x="43.2" y="255.2">MI8</text>
<text x="50.7" y="252.2">5</text>
<text x="50.7" y="255.8">7</text>
<text x="54.2" y="254">5</text>
<text x="54.2" y="257.5">7</text>
<text x="60.2" y="257.5">8</text>
<text x="60.2" y="254">6</text>
<text x="63.7" y="255.8">8 MI7</text>
<text x="63.7" y="252.2">6 H8</text>
<text x="85.4" y="253.5">5V 3</text>
<text x="85.4" y="257.1">5V 4</text>
<text x="94.8" y="252.2">2</text>
<text x="94.8" y="255.8">3</text>
<text x="114.1" y="257.8">GND 4</text>
<text x="114.1" y="254">GND 3</text>
<text x="126.5" y="252.2">2</text>
<text x="126.5" y="255.8">3</text>
<text x="146.5" y="253.9">3.3V 3</text>
<text x="158.3" y="252.2">2</text>
<text x="158.3" y="255.8">3</text>
<text x="44.8" y="258.8">A1</text>
<text x="50.7" y="259.3">9</text>
<text x="54.2" y="261.1">9</text>
<text x="58.2" y="261.1">10</text>
<text x="63.7" y="259.3">10A2</text>
<text x="94.8" y="259.3">4</text>
<text x="114.1" y="261.4">GND 5</text>
<text x="126.5" y="259.3">4</text>
<text x="126.5" y="262.8">5</text>
</g>
<g font-size="3.2" fill="#000080">
<text x="238.8" y="26.1">MI-1234</text>
<text x="336.9" y="26.5">MI-5678</text>
<text x="59.6" y="31">PICO W</text>
<text x="130" y="39.2">HCSR04</text>
<text x="257.2" y="83">M9</text>
<text x="138.6" y="85">ADXL345</text>
<text x="207.6" y="88">N20 DC MOTOR-3</text>
<text x="207.6" y="84.7">M7</text>
<text x="257.3" y="86.5">N20 DC MOTOR-2</text>
<text x="308.2" y="88">N20 DC MOTOR-3</text>
<text x="308.2" y="84.7">M8</text>
<text x="355.8" y="89.8">N20 DC MOTOR-2</text>
<text x="355.8" y="86.5">M10</text>
<text x="257.4" y="99.5">M5</text>
<text x="205.7" y="105.9">N20 DC MOTOR-V</text>
<text x="207.6" y="102.4">M3</text>
<text x="257.6" y="102.7">N20 DC MOTOR-V</text>
<text x="307.7" y="108">N20 DC MOTOR-V</text>
<text x="308.2" y="104.1">M6</text>
<text x="355.8" y="105.9">M4</text>
<text x="355.6" y="109.4">N20 DC MOTOR-V</text>
<text x="257.2" y="116.5">M1</text>
<text x="257.9" y="119.6">N20 DC MOTOR-POLOLU</text>
<text x="207.6" y="123.3">N20 DC MOTOR-POLOLU</text>
<text x="207.6" y="120">M2</text>
<text x="61.4" y="130.1">SW-TH-2P</text>
<text x="61.4" y="126.9">U10</text>
<text x="129.8" y="129.7">R1</text>
<text x="147.5" y="129.7">R2</text>
<text x="129.8" y="133">27k</text>
<text x="147.5" y="133">47k</text>
<text x="49.2" y="172.2">XH 2.54</text>
<text x="54.8" y="168.9">H12</text>
<text x="73.9" y="172.2">XH 2.54</text>
<text x="79.5" y="168.9">H34</text>
<text x="98.6" y="172.2">XH 2.54</text>
<text x="104.2" y="168.9">H56</text>
<text x="125" y="172.2">XH 2.54</text>
<text x="130.7" y="168.9">H78</text>
<text x="163.7" y="173.9">PH 2.54 2X3</text>
<text x="163.7" y="170.7">SERVO</text>
<text x="276.7" y="171.5">U9</text>
<text x="244.6" y="174.8">BMS_2S_5A_CIRCULAR</text>
<text x="222.6" y="183.5">BT1</text>
<text x="296.2" y="184.5">TP5100</text>
<text x="296.3" y="181">U6</text>
<text x="364.8" y="184.4">C1</text>
<text x="222.6" y="186.7">18650</text>
<text x="363.8" y="187.8">10uF</text>
<text x="345.4" y="196.2" transform="rotate(-90 345.4 196.2)">H1</text>
<text x="222.6" y="201.2">BT2</text>
<text x="348.6" y="203.4" transform="rotate(-90 348.6 203.4)">2X3P POGO</text>
<text x="363.6" y="203.6">100nF</text>
<text x="364.4" y="200.5">C2</text>
<text x="56.8" y="207.7">B1</text>
<text x="82.2" y="207.4">B2</text>
<text x="104.5" y="207.1">NEOPIXEL</text>
<text x="222.6" y="204.3">18650</text>
<text x="49.2" y="211">XH 2.54</text>
<text x="74.6" y="210.6">XH 2.54</text>
<text x="104.7" y="210.3">BX-XH2.54-3PWZ</text>
<text x="128.9" y="215.6">330R</text>
<text x="131.2" y="212.4">R3</text>
<text x="278.4" y="214.4">U5</text>
<text x="229.5" y="218.1">DIP1</text>
<text x="278.4" y="217.5">XL4005 fix</text>
<text x="323.9" y="220.1">1N5819RLG</text>
<text x="323.9" y="216.9">D1</text>
<text x="91.6" y="239.5">5V</text>
<text x="124.6" y="239.5">GND</text>
<text x="156.3" y="239.5">3.3V</text>
<text x="56.1" y="240.9">IDC</text>
<text x="91.6" y="242.7">XH 2.54</text>
<text x="124.6" y="242.7">XH 2.54</text>
<text x="156.3" y="242.7">XH 2.54</text>
</g>
<g font-size="3.2" fill="#f00">
<text x="73.4" y="40.2">VBUS</text>
<text x="73.7" y="43.7">VSYS</text>
<text x="69.9" y="50.8">3v3_EN</text>
<text x="65.5" y="54.3">3v3 (OUT)</text>
</g>
<g font-size="3.2">
<text x="41.3" y="47.3">GND</text>
<text x="74.9" y="47.3">GND</text>
<text x="41.3" y="64.9">GND</text>
<text x="74.9" y="64.9">GND</text>
<text x="41.3" y="82.6">GND</text>
<text x="74.9" y="82.6">GND</text>
<text x="207.1" y="94.9">N20</text>
<text x="257.5" y="93.5">N20</text>
<text x="307.6" y="94.9">N20</text>
<text x="41.3" y="100.2">GND</text>
<text x="74.9" y="100.2">GND</text>
<text x="355.2" y="96.7">N20</text>
<text x="208.8" y="112.5">N20</text>
<text x="256.5" y="109">N20</text>
<text x="308.3" y="114.3">N20</text>
<text x="356" y="116.4">N20</text>
<text x="207.1" y="130.2">N20</text>
<text x="262.1" y="126.6">N20</text>
<text x="267.7" y="225.4">2</text>
<text x="271.2" y="227.2">GND</text>
<text x="282.5" y="227.2">GND</text>
<text x="291.2" y="225.4">4</text>
</g>
<text font-size="3.2" fill="#060" x="65.1" y="57.9">ADC_VREF</text>
<text font-size="3.2" fill="#0f0" x="75.3" y="75.5">RUN</text>
<text font-size="3.2" fill="#900" x="147.1" y="94.5" transform="rotate(90 147.1 94.5)">ADXL345</text>
<g font-size="2.5" fill="#00f">
<text x="262.8" y="185.2" transform="rotate(-90 262.8 185.2)">3</text>
<text x="264.2" y="190.5" transform="rotate(-90 264.2 190.5)">B-</text>
<text x="264.8" y="191.6">P+</text>
<text x="270.8" y="190.1">2</text>
<text x="252.8" y="193.7">4</text>
<text x="256.8" y="195.1">B+</text>
<text x="270.8" y="197.2">1</text>
<text x="264.2" y="200.4" transform="rotate(-90 264.2 200.4)">BM</text>
<text x="265.7" y="198.6">P-</text>
<text x="262.8" y="204.4" transform="rotate(-90 262.8 204.4)">5</text>
</g>
<g font-size="1.8" fill="#00f">
<text x="130" y="89.3">GND</text>
<text x="136.5" y="90.8">GND</text>
<text x="201.7" y="93.5">1</text>
<text x="217" y="93.5">2</text>
<text x="251.3" y="91.7">2</text>
<text x="266.3" y="91.7">1</text>
<text x="302.3" y="93.5">1</text>
<text x="317.5" y="93.5">2</text>
<text x="349.9" y="95.2">1</text>
<text x="365.1" y="95.2">2</text>
<text x="251.1" y="107.6">1</text>
<text x="266.3" y="107.6">2</text>
<text x="201.9" y="111.1">2</text>
<text x="217" y="111.1">1</text>
<text x="302.4" y="112.9">2</text>
<text x="317.5" y="112.9">1</text>
<text x="350" y="114.7">2</text>
<text x="365.1" y="114.7">1</text>
<text x="251.3" y="125.2">2</text>
<text x="266.3" y="125.2">1</text>
<text x="201.7" y="128.8">1</text>
<text x="217" y="128.8">2</text>
</g>
<g font-size="1.8" fill="#f00">
<text x="130.4" y="92.8">VCC</text>
<text x="136.5" y="94.2">VCC</text>
</g>
<g font-size="1.8" fill="#900">
<text x="130.3" y="110.4">SDA</text>
<text x="130.6" y="113.9">SCL</text>
<text x="136.5" y="111.8">SDA</text>
<text x="136.5" y="115.4">SCL</text>
</g>
</svg>
